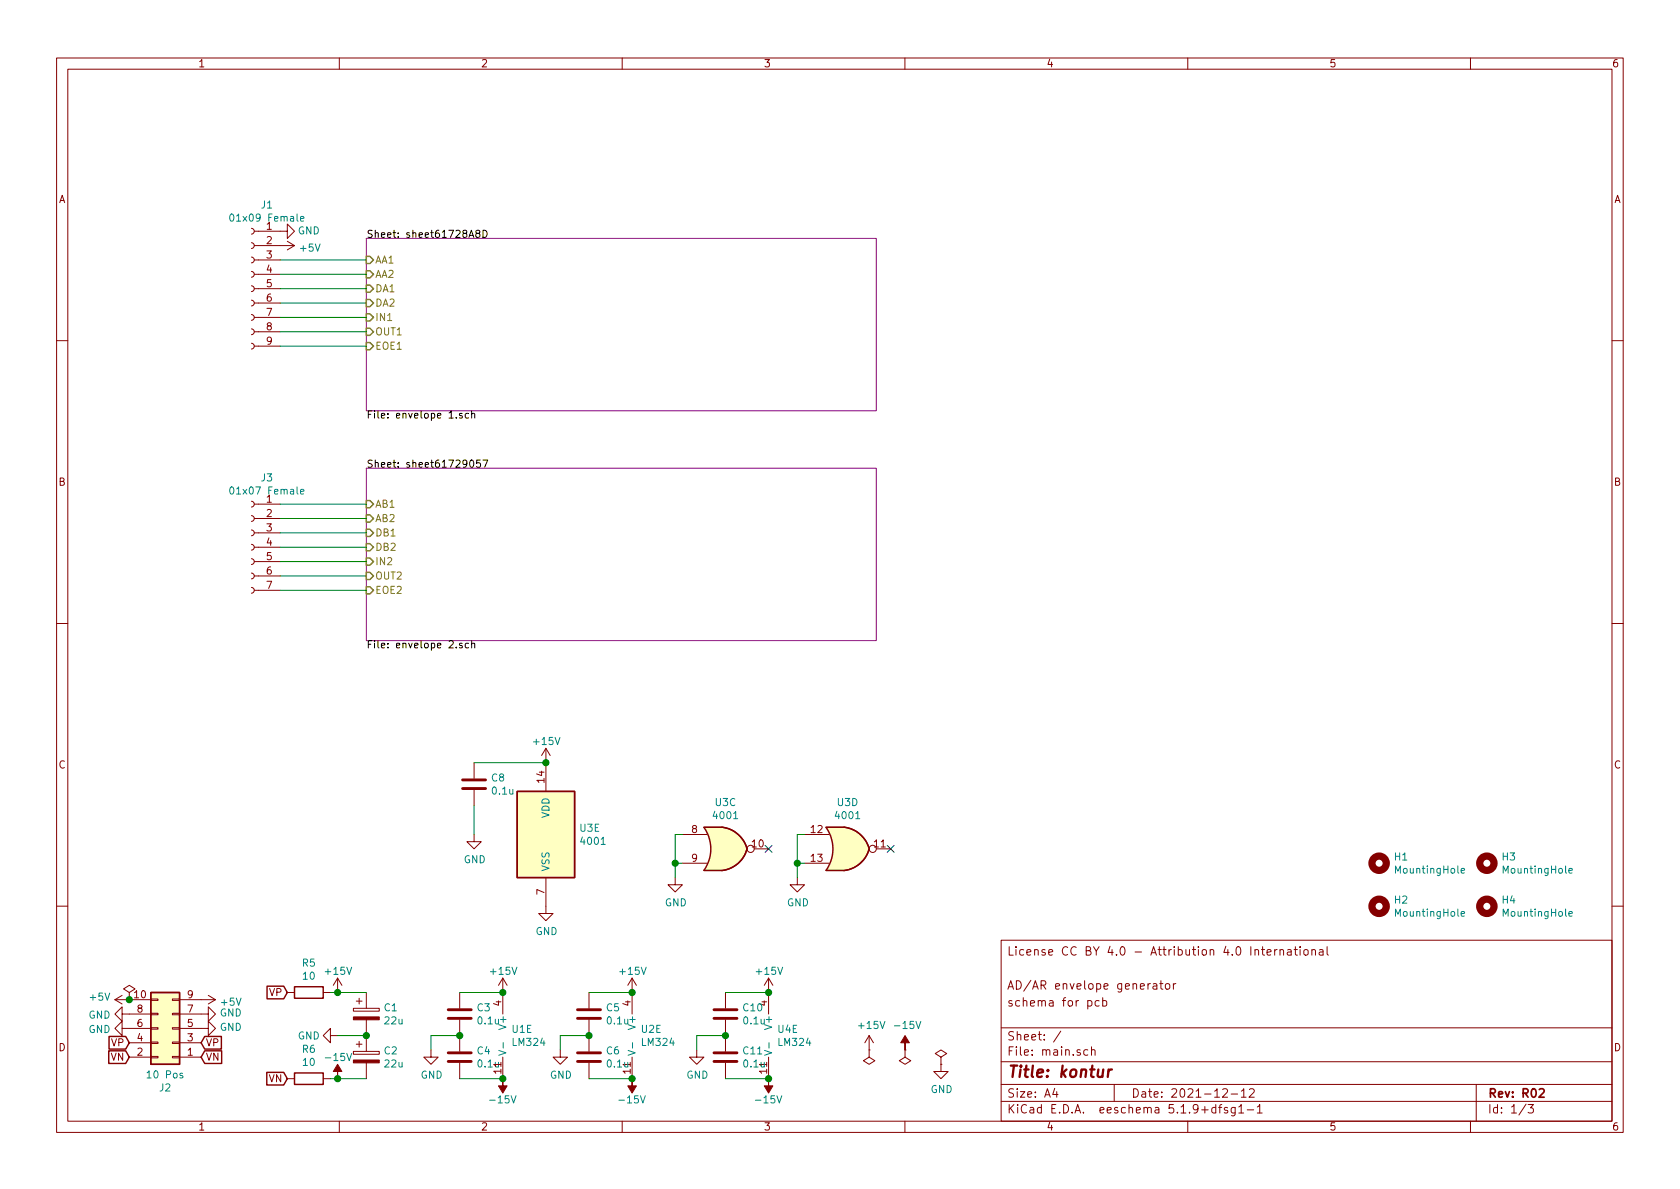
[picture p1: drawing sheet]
<svg xmlns="http://www.w3.org/2000/svg" width="297mm" height="210mm" viewBox="0 0 297 210" stroke-linecap="round" stroke-linejoin="round" font-family="sans-serif">
<g fill="none" stroke="#840000" stroke-width=".18">
<path d="M10 10.3h277v189.9h-277zM12 12.2h273v186.1h-273zM60 10.3v1.9M110 10.3v1.9M160 10.3v1.9M210 10.3v1.9M260 10.3v1.9M44.4 58.2l.4 .1 .2 .3-.2 .4-.4 .2M44.4 55.6l.4 .1 .2 .3-.2 .5-.4 .1M44.4 53.1l.4 .1 .2 .3-.2 .4-.4 .2M44.4 50.5l.4 .2 .2 .2-.2 .5-.4 .2M44.4 48l.4 .1 .2 .3-.2 .4-.4 .2"/>
<path d="M44.4 45.5l.4 .1 .2 .3-.2 .4-.4 .2M44.4 42.9l.4 .1 .2 .3-.2 .5-.4 .1M44.4 40.4l.4 .1 .2 .3-.2 .4-.4 .2M45 40.9h5.8v-1.3l1.3 1.3-1.3 1.3v-1.3M45 43.4h7.1M45 58.7h4.5M45 56.1h4.5M45 53.6h4.5M45 51h4.5M45 48.5h4.5M45 46h4.5M50.8 42.7l1.3 .7"/>
<path d="M52.1 43.4l-1.3 .8M10 60.2h2M44.4 60.7l.4 .1 .2 .3-.2 .4-.4 .2M45 61.2h4.5M285 60.2h2M44.4 98.8l.4 .1 .2 .3-.2 .4-.4 .2M44.4 96.3l.4 .1 .2 .3-.2 .4-.4 .2M44.4 93.7l.4 .1 .2 .3-.2 .5-.4 .1M44.4 91.2l.4 .1 .2 .3-.2 .4-.4 .2M44.4 88.6l.4 .2 .2 .2-.2 .5-.4 .2M45 99.3h4.5M45 96.8h4.5"/>
<path d="M45 94.2h4.5M45 91.7h4.5M45 89.1h4.5M10 110.3h2M44.4 103.9l.4 .1 .2 .3-.2 .4-.4 .2M44.4 101.3l.4 .2 .2 .2-.2 .5-.4 .2M45 104.4h4.5M45 101.8h4.5M285 110.3h2M83.8 134.9v2.8M83.8 139.7v2.8M96.5 132.3v7.6"/>
<path d="M96.5 132.3l-.7 1.3M96.5 132.3l.8 1.3M83.8 147.6v1.2h1.3l-1.3 1.3-1.3-1.3h1.3M96.5 155.2v6.3h1.3l-1.3 1.3-1.3-1.3h1.3M119.4 155.2v1.3h1.2l-1.2 1.2-1.3-1.2h1.3M120.6 147.6h4.4M120.6 152.6h4.4M133.3 150.1h2.6M141 155.2v1.3h1.2l-1.2 1.2-1.3-1.2h1.3M142.2 147.6h4.4M142.2 152.6h4.4M154.9 150.1h2.6"/>
<path d="M10 160.2h2M20.3 176.8h6.4M20.3 176.8l1.3 .7M21.6 179.3v-1.3l-1.3 1.3 1.3 1.3v-1.3h5.1M21.6 176l-1.3 .8M22.9 175.5l1-.6-1-.7-1.1 .7 1.1 .6v1.3M22.9 176.8h.1M26.7 176.7h1.2v.2h-1.2zM26.7 179.2h1.2v.2h-1.2zM30.5 176.7h1.2v.2h-1.2zM30.5 179.2h1.2v.2h-1.2zM31.7 179.3h5.1v-1.3l1.3 1.3-1.3 1.3v-1.3"/>
<path d="M31.7 176.8h6.4M36.8 176l1.3 .8M38.1 176.8l-1.3 .7M50.8 175.5h1.3M57.1 175.5h1.3M59.7 173l-.8 1.2M59.7 173v2.5M59.7 173l.8 1.2M62.5 178.3h4.6v.5h-4.6zM63 177h1M63.5 176.5v1M64.8 175.5v2.8"/>
<path d="M81.3 175.5v2.8M88.9 173l-.8 1.2M88.9 173v6.3M88.9 173l.8 1.2M104.1 175.5v2.8M111.8 173v6.3M111.8 173l-.8 1.2M111.8 173l.7 1.2M128.3 175.5v2.8M135.9 173v6.3M135.9 173l-.8 1.2M135.9 173l.8 1.2"/>
<path d="M177 166.3h108v32h-108zM192.3 177l.5-.1 .3 .3-.1 .6-.2 .1-.5-.1M194.3 177l-.4-.1-.3 .3 .1 .6 .2 .1 .4-.1M195 177l.4-.1 .3 .3-.1 .6-.2 .1-.4-.1M195 176.4v1.5M203.9 174h.6v.9M204.5 174.3l-.5 .1a.29 .29 0 0 0-.2 .2 .29 .29 0 0 0 .2 .3l.5-.1M205.1 173.9h.5M205.3 173.4v1.3l.3 .2M206.1 174.1l.2-.2 .5 .2v.7l-.2 .1-.5-.1zM207.5 173.9v1M207.9 173.9l-.4 .3"/>
<path d="M223 167.9h.6M223.2 167.4v1.3l.4 .2M224 168.4l.7-.1v-.3l-.5-.1-.2 .2 .1 .7h.6M225.4 167.9v1M225.8 167.9l-.4 .3M226.3 168l.2-.1 .4 .1v.9M226.3 167.9v1M227.7 168h.5l.1 .9M228.3 168.3h-.5l-.2 .2 .2 .4 .5-.1M228.8 167.9h.6M229 167.4v1.3l.4 .2M229.9 167.4v.2"/>
<path d="M229.9 167.9v1M230.6 168l.2-.1 .4 .1v.8l-.2 .1-.4-.1zM232 168l.2-.1 .3 .1 .1 .9M232 167.9v1M233.3 168h.6v.9M233.9 168.3h-.4l-.3 .2 .3 .4 .4-.1M234.6 167.4v1.3l.3 .2M285 160.2h2M21.6 181.9v-1.3l-1.3 1.3 1.3 1.2v-1.2h5.1M22.9 186.9h3.8M22.9 184.4h3.8M26.7 184.3h1.2v.2h-1.2z"/>
<path d="M26.7 186.8h1.2v.3h-1.2zM26.7 181.7h1.2v.3h-1.2zM30.5 184.3h1.2v.2h-1.2zM30.5 186.8h1.2v.3h-1.2zM30.5 181.7h1.2v.3h-1.2zM31.7 181.9h5.1v-1.3l1.3 1.3-1.3 1.2v-1.2M31.7 186.9h3.9M31.7 184.4h3.9M50.8 190.7h1.3M57.1 190.7h1.3M58.4 183.1v-1.2l-1.3 1.2 1.3 1.3v-1.3h1.3M60 198.3v1.9"/>
<path d="M62.5 185.9h4.6v.5h-4.6zM63 184.7h1M63.5 184.1v1.1M64.8 180.3v5.6M64.8 188v2.7M76.2 185.7v1.2h1.3l-1.3 1.3-1.3-1.3h1.3M81.3 180.3v5.6M81.3 188v2.7M88.9 186.9v3.8M99.1 185.7v1.2h1.2l-1.2 1.3-1.3-1.3h1.3M104.1 180.3v5.6M104.1 188v2.7"/>
<path d="M110 198.3v1.9M111.8 186.9v3.8M123.2 185.7v1.2h1.3l-1.3 1.3-1.3-1.3h1.3M128.3 180.3v5.6M128.3 188v2.7M135.9 186.9v3.8M153.7 185.7v1.2l1 .7-1 .6-1-.6 1-.7M153.7 185.7h.1M153.7 183.1l-.8 1.3M153.7 183.1v2.6M153.7 183.1l.7 1.3M160 198.3v1.9"/>
<path d="M160 185.7v1.2l1 .7-1 .6-1-.6 1-.7M160 185.7h.1M166.4 186.9l1-.6-1-.6-1 .6 1 .6v1.3M166.4 188.2h.1M166.4 188.2v1.3h1.2l-1.2 1.2-1.3-1.2h1.3M177 194.8h108M177 191.8h108M177 187.8h108M177 181.8h108M186.5 192.5l-.4 1h1M186.8 193v1M187.6 182.3l-1.3 2"/>
<path d="M192.3 185.7l-.4-.1-.3 .3 .1 .6 .2 .1 .4-.1M193 185.7l.2-.1 .3 .1 .1 .9M193 185.1v1.5M197 191.8v3M210 198.3v1.9M215 195.9l-.5-.1-.3 .3 .1 .6 .2 .1 .5-.1M215 195.3v1.5M215.5 195.8h.5M216 195.3l-.3 .2v1.3M216.2 192.7l.2-.2h.4l.2 .5-.9 1h.9M217 195.9l-.3-.1-.2 .2v.3l.5 .1v.3h-.5M217.7 193.5h1.1"/>
<path d="M218.4 195.8v1.2l-.3 .3h-.3M218.4 195.9l-.4-.1-.3 .3 .1 .6h.6M219 195.8l.5-.5v1.5M219 196.8h.9M219.5 193l.4-.5v1.5M219.5 194h.8M220.5 196.3h1.2M220.9 192.7l.2-.2h.4l.2 .2 .1 .3-1 1h1M222.3 195.8l.4-.5v1.5M222.3 196.8h.9M260 198.3v1.9M261 191.8v6.5"/>
<path d="M269.8 195.2l-1.2 2M270.2 195.3h.9l-.5 .6 .4 .1v.7l-.2 .1-.6-.1"/>
<circle cx="132.7" cy="150.1" r=".63"/>
<circle cx="154.3" cy="150.1" r=".63"/>
</g>
<path d="M272.2 192.7l.2-.2h.3l.3 .5-.9 1h.9" fill="none" stroke="#840000" stroke-width=".3"/>
<path d="M196 189.1l-.1 1.3M196.6 189.1a.55 .55 0 0 0-.6 .4" fill="none" stroke="#840000" stroke-width=".41"/>
<path d="M64.8 42.2h90.1v30.4h-90.1zM64.8 82.8h90.1v30.5h-90.1z" fill="none" stroke="#840084" stroke-width=".18"/>
<g fill="none" stroke="#000" stroke-width=".18">
<path d="M82.9 42l.4-1.3 .5 1.3M83 41.6h.6M84.4 41.3l-.2-.2v-.3l.4-.1 .3 .3-.1 .1-.5 .2-.2 .2 .1 .4 .2 .1 .3-.1 .2-.1v-.3l-.3-.2M85.4 40.7a.64 .64 0 0 1 .7 .6 .64 .64 0 0 1-.7 .7zM81.7 73.1h-.3l-.2 .2 .1 .2 .4 .1v.3h-.5M82.9 73.1h-.4l-.3 .2 .2 .6h.5M83.4 73.2l.2-.1h.3v.8M83.4 72.7v1.2M83.2 81.5l.1-.1a.67 .67 0 0 1 .5 .6 .67 .67 0 0 1-.5 .6l-.3-.5zM84.9 81.4h-.6v.6l.1-.2 .5 .1v.6l-.2 .1-.4-.1M85.4 81.4h.8l-.5 1.2M81.7 113.8l-.3-.1-.2 .2 .1 .2 .4 .1v.3h-.5"/>
<path d="M82.9 113.8l-.4-.1-.3 .3 .2 .5h.5M83.4 113.9l.2-.2 .3 .1v.8M83.4 113.3v1.3"/>
</g>
<g fill="none" stroke="#848400" stroke-width=".25">
<path d="M64.8 58h.6l.6 .7-.6 .6h-.6zM64.8 55.5h.6l.6 .6-.6 .7h-.6zM64.8 45.3h.6l.6 .7-.6 .6h-.6zM64.8 47.9h.6l.6 .6-.6 .6h-.6zM64.8 50.4h.6l.6 .6-.6 .7h-.6zM64.8 53h.6l.6 .6-.6 .6h-.6zM64.8 60.6h.6l.6 .6-.6 .6h-.6zM64.8 98.7h.6l.6 .6-.6 .6h-.6zM64.8 88.5h.6l.6 .6-.6 .7h-.6zM64.8 91.1h.6l.6 .6-.6 .6h-.6zM64.8 93.6h.6l.6 .6-.6 .7h-.6zM64.8 96.1h.6l.6 .7-.6 .6h-.6z"/>
<path d="M64.8 101.2h.6l.6 .6-.6 .7h-.6zM64.8 103.8h.6l.6 .6-.6 .6h-.6z"/>
</g>
<g fill="#840000" stroke="#840000" stroke-width=".18">
<path d="M88.9 190.7v1.3h.8l-.8 1.3-.8-1.3h.8z"/>
<path d="M111.8 190.7v1.3h.7l-.7 1.3-.8-1.3h.8z"/>
<path d="M135.9 190.7v1.3h.8l-.8 1.3-.8-1.3h.8z"/>
<path d="M62.5 187.4h4.6v.6h-4.6z"/>
<path d="M62.5 179.8h4.6v.5h-4.6z"/>
<path d="M160 183.1l.8 1.3h-.8v1.3v-1.3h-.7z"/>
<path d="M59.7 188.2l.8 1.3h-.8v1.2v-1.2h-.8z"/>
</g>
<g fill="none" stroke="#008484" stroke-width=".18">
<path d="M40.8 37.9l.1-.1a.67 .67 0 0 1 .5 .7 .67 .67 0 0 1-.5 .6 .83 .83 0 0 1-.1-1.2zM53.1 38.7l.6-.1v-.3h-.4l-.2 .1 .1 .7h.5M40.7 86.2l.2-.1a.67 .67 0 0 1 .5 .6 .67 .67 0 0 1-.5 .7l-.3-.5zM53.1 86.9l.6-.1v-.2l-.4-.1-.2 .2 .1 .6h.5M258.3 154l.7-.1-.1-.3h-.4l-.2 .1 .1 .7h.5M277.4 154l.6-.1v-.3h-.4l-.2 .1 .1 .7h.5M258.3 161.6l.7-.1-.1-.3h-.4l-.2 .2 .1 .6h.5M277.4 161.6l.6-.1v-.3h-.4l-.2 .2 .1 .6h.5M88.2 185.7l1.3 .5-1.3 .4M89 184.4v.9M111 185.7l1.3 .5-1.3 .4M111.8 184.4v.9"/>
<path d="M135.2 185.7l1.2 .5-1.2 .4M136 184.4v.9"/>
</g>
<g fill="none" stroke="#840000" stroke-width=".51">
<path d="M81.8 139.4h4.1M81.8 137.9h4.1M79.2 178.6h4.1M102.1 178.6h4.1M126.2 178.6h4.1M79.2 187.7h4.1M79.2 186.2h4.1M79.2 180.1h4.1M102.1 187.7h4.1M102.1 186.2h4.1M102.1 180.1h4.1M126.2 187.7h4.1"/>
<path d="M126.2 186.2h4.1M126.2 180.1h4.1"/>
</g>
<g fill="none" stroke="#840000" stroke-width="1.3">
<circle cx="243.8" cy="152.6" r="1.27"/>
<circle cx="262.9" cy="152.6" r="1.27"/>
<circle cx="243.8" cy="160.3" r="1.27"/>
<circle cx="262.9" cy="160.3" r="1.27"/>
</g>
<g fill="#ffffc2" stroke="#ffffc2" stroke-width=".18">
<path d="M91.4 139.9h10.2v15.3h-10.2z"/>
<path d="M127.6 146.3a5.2 5.2 0 0 1 4.5 3.8l-5 1.3z"/>
<path d="M127.1 148.8l5 1.3a5.2 5.2 0 0 1-4.5 3.8z"/>
<path d="M124.5 153.9h3.1z"/>
<path d="M124.5 146.3h3.1z"/>
<path d="M124.5 146.3h3.1v7.6h-3.1a6.7 6.7 0 0 0 0-7.6z"/>
<path d="M149.2 146.3a5.2 5.2 0 0 1 4.5 3.8l-5 1.3z"/>
<path d="M148.7 148.8l5 1.3a5.2 5.2 0 0 1-4.5 3.8z"/>
<path d="M146 153.9h3.2z"/>
<path d="M146 146.3h3.2z"/>
<path d="M146 146.3h3.2v7.6h-3.2a6.7 6.7 0 0 0 0-7.6z"/>
<path d="M26.7 175.5h5v12.7h-5z"/>
</g>
<g fill="none" stroke="#840000" stroke-width=".25">
<path d="M91.4 139.9h10.2v15.3h-10.2zM127.6 146.3a5.2 5.2 0 0 1 4.5 3.8M127.6 146.3h-3.1a6.6 6.6 0 0 1 0 7.6h3.1M132.1 150.1a5.2 5.2 0 0 1-4.5 3.8M146 153.9h3.2M146 146.3h3.2M146.1 146.3a6.6 6.6 0 0 1 0 7.6M149.2 146.3a5.2 5.2 0 0 1 4.5 3.8M153.7 150.1a5.2 5.2 0 0 1-4.5 3.8M26.7 175.5h5v12.7h-5zM47.2 174.4h3l.6 1.1-.6 1.1h-3zM52.1 174.5h5v2h-5z"/>
<path d="M19.2 185.8h3l.7 1.1-.7 1.2h-3zM19.3 183.3h2.9l.7 1.1-.7 1.1h-2.9zM36.2 183.3h2.9v2.2h-2.9l-.6-1.1zM36.2 185.8h3v2.3h-3l-.6-1.2zM47.2 189.6h3l.6 1.1-.6 1.2h-3zM52.1 189.7h5v2.1h-5z"/>
</g>
<g fill="none" stroke="#008400" stroke-width=".18">
<path d="M49.5 53.6h15.3M49.5 46h15.3M49.5 48.5h15.3M49.5 51h15.3M49.5 56.1h15.3M49.5 58.7h15.3M49.5 61.2h15.3M49.5 96.8h15.3M49.5 99.3h15.3M49.5 94.2h15.3M49.5 91.7h15.3M49.5 89.1h15.3"/>
<path d="M49.5 104.4h15.3M49.5 101.8h15.3M83.8 134.9h12.7M83.8 142.5v5.1M119.4 152.6h1.2M120.6 147.6h-1.2v7.6M141 152.6h1.2M142.2 147.6h-1.2v7.6M58.4 175.5h6.4M81.3 175.5h7.6M104.1 175.5h7.7M128.3 175.5h7.6"/>
<path d="M58.4 190.7h6.4M59.7 183.1h5.1M81.3 190.7h7.6M81.3 183.1h-5.1v2.6M104.1 190.7h7.7M104.1 183.1h-5v2.6M128.3 190.7h7.6M128.3 183.1h-5.1v2.6"/>
</g>
<g fill="#008400" stroke="#008400" stroke-width=".25">
<circle cx="135.9" cy="175.5" r=".51"/>
<circle cx="64.8" cy="183.1" r=".51"/>
<circle cx="135.9" cy="190.7" r=".51"/>
<circle cx="59.7" cy="175.5" r=".51"/>
<circle cx="22.9" cy="176.8" r=".51"/>
<circle cx="128.3" cy="183.1" r=".51"/>
<circle cx="119.4" cy="152.6" r=".51"/>
<circle cx="59.7" cy="190.7" r=".51"/>
<circle cx="141" cy="152.6" r=".51"/>
<circle cx="96.5" cy="134.9" r=".51"/>
<circle cx="88.9" cy="175.5" r=".51"/>
<circle cx="88.9" cy="190.7" r=".51"/>
<circle cx="81.3" cy="183.1" r=".51"/>
<circle cx="104.1" cy="183.1" r=".51"/>
<circle cx="111.8" cy="175.5" r=".51"/>
<circle cx="111.8" cy="190.7" r=".51"/>
</g>
<path d="M135.3 149.5l1.2 1.2M136.5 149.5l-1.2 1.2M156.9 149.5l1.2 1.2M158.1 149.5l-1.2 1.2" fill="none" stroke="#000084" stroke-width=".18"/>
<text font-size="2.8" fill="#840000" x="178" y="190.5">Title: kontur</text>
<g font-size="2.1" fill="#840000">
<text x="178" y="169">License CC BY 4.0 - Attribution 4.0 International</text>
<text x="178" y="178">schema for pcb</text>
<text x="178" y="175">AD/AR envelope generator</text>
<text x="178" y="184">Sheet: /</text>
<text x="178" y="186.7">File: main.sch</text>
<text x="178" y="196.9">KiCad E.D.A. eeschema 5.1.9+dfsg1-1</text>
<text x="178" y="194.1">Size: A4</text>
<text x="200" y="194.1">Date: 2021-12-12</text>
<text x="263" y="194.1">Rev: R02</text>
<text x="263" y="196.9">Id: 1/3</text>
</g>
<g font-size="1.8" fill="#840000">
<text x="35" y="11.9">1</text>
<text x="85" y="11.9">2</text>
<text x="135" y="11.9">3</text>
<text x="185" y="11.9">4</text>
<text x="235" y="11.9">5</text>
<text x="285" y="11.9">6</text>
<text x="10.4" y="35.9">A</text>
<text x="285.4" y="35.9">A</text>
<text x="47.1" y="40.6">1</text>
<text x="47.1" y="43.2">2</text>
<text x="47.1" y="45.7">3</text>
<text x="47.1" y="48.3">4</text>
<text x="47.1" y="50.8">5</text>
<text x="47.1" y="53.3">6</text>
<text x="47.1" y="55.9">7</text>
<text x="47.1" y="58.4">8</text>
<text x="47.1" y="61">9</text>
<text x="10.4" y="85.9">B</text>
<text x="47.1" y="88.9">1</text>
<text x="285.4" y="85.9">B</text>
<text x="47.1" y="91.4">2</text>
<text x="47.1" y="94">3</text>
<text x="47.1" y="96.5">4</text>
<text x="47.1" y="99.1">5</text>
<text x="47.1" y="101.6">6</text>
<text x="47.1" y="104.1">7</text>
<text x="10.4" y="135.9">C</text>
<text x="285.4" y="135.9">C</text>
<text x="96.3" y="138.4" transform="rotate(-90 96.3 138.4)">14</text>
<text x="122.3" y="147.3">8</text>
<text x="133" y="149.9">10</text>
<text x="143.4" y="147.3">12</text>
<text x="154.6" y="149.9">11</text>
<text x="122.3" y="152.4">9</text>
<text x="143.4" y="152.4">13</text>
<text x="96.3" y="158.2" transform="rotate(-90 96.3 158.2)">7</text>
<text x="23.8" y="176.5">10</text>
<text x="24.3" y="179.1">8</text>
<text x="33.2" y="179.1">7</text>
<text x="33.2" y="176.5">9</text>
<text x="47.7" y="176.1">VP</text>
<text x="88.6" y="177.9" transform="rotate(-90 88.6 177.9)">4</text>
<text x="111.5" y="177.9" transform="rotate(-90 111.5 177.9)">4</text>
<text x="135.6" y="177.9" transform="rotate(-90 135.6 177.9)">4</text>
<text x="10.4" y="185.9">D</text>
<text x="19.7" y="185">VP</text>
<text x="24.3" y="184.1">4</text>
<text x="24.3" y="181.6">6</text>
<text x="33.2" y="184.1">3</text>
<text x="33.2" y="181.6">5</text>
<text x="36.3" y="185">VP</text>
<text x="285.4" y="185.9">D</text>
<text x="19.6" y="187.6">VN</text>
<text x="24.3" y="186.7">2</text>
<text x="33.2" y="186.7">1</text>
<text x="36.3" y="187.6">VN</text>
<text x="47.5" y="191.4">VN</text>
<text x="88.6" y="189.8" transform="rotate(-90 88.6 189.8)">11</text>
<text x="35" y="199.9">1</text>
<text x="85" y="199.9">2</text>
<text x="135" y="199.9">3</text>
<text x="185" y="199.9">4</text>
<text x="235" y="199.9">5</text>
<text x="285" y="199.9">6</text>
</g>
<g font-size="1.8" fill="#008484">
<text x="41.5" y="39.2">01x09 Female</text>
<text x="46.2" y="36.9">J1</text>
<text x="52.7" y="41.4">GND</text>
<text x="53.2" y="44.5">+5V</text>
<text x="41.5" y="87.4">01x07 Female</text>
<text x="46.2" y="85.1">J3</text>
<text x="94.5" y="131.7">+15V</text>
<text x="86.9" y="138.2">C8</text>
<text x="87.1" y="140.5">0.1u</text>
<text x="126.5" y="142.5">U3C</text>
<text x="148.1" y="142.5">U3D</text>
<text x="97.2" y="144.7" transform="rotate(-90 97.2 144.7)">VDD</text>
<text x="102.6" y="147.1">U3E</text>
<text x="102.9" y="149.4">4001</text>
<text x="126.3" y="144.9">4001</text>
<text x="147.9" y="144.9">4001</text>
<text x="82" y="152.6">GND</text>
<text x="97.2" y="154.2" transform="rotate(-90 97.2 154.2)">VSS</text>
<text x="246.6" y="152.2">H1</text>
<text x="246.9" y="154.5">MountingHole</text>
<text x="265.7" y="152.2">H3</text>
<text x="266" y="154.5">MountingHole</text>
<text x="117.6" y="160.3">GND</text>
<text x="139.1" y="160.3">GND</text>
<text x="246.6" y="159.8">H2</text>
<text x="265.7" y="159.8">H4</text>
<text x="94.7" y="165.3">GND</text>
<text x="246.9" y="162.1">MountingHole</text>
<text x="266" y="162.1">MountingHole</text>
<text x="53.5" y="170.9">R5</text>
<text x="53.6" y="173.2">10</text>
<text x="57.7" y="172.4">+15V</text>
<text x="86.9" y="172.4">+15V</text>
<text x="109.8" y="172.4">+15V</text>
<text x="133.9" y="172.4">+15V</text>
<text x="16" y="177">+5V</text>
<text x="38.9" y="179.8">GND</text>
<text x="39.2" y="177.8">+5V</text>
<text x="68" y="178.8">C1</text>
<text x="84.4" y="178.8">C3</text>
<text x="107.3" y="178.8">C5</text>
<text x="131.5" y="178.8">C10</text>
<text x="15.6" y="182.7">GND</text>
<text x="15.6" y="180.1">GND</text>
<text x="38.9" y="182.3">GND</text>
<text x="52.7" y="183.8">GND</text>
<text x="68.1" y="181.1">22u</text>
<text x="84.6" y="181.1">0.1u</text>
<text x="89.5" y="181.7" transform="rotate(-90 89.5 181.7)">V+</text>
<text x="90.6" y="182.6">U1E</text>
<text x="90.8" y="185">LM324</text>
<text x="107.5" y="181.1">0.1u</text>
<text x="112.4" y="181.7" transform="rotate(-90 112.4 181.7)">V+</text>
<text x="113.4" y="182.6">U2E</text>
<text x="113.6" y="185">LM324</text>
<text x="131.6" y="181.1">0.1u</text>
<text x="136.5" y="181.7" transform="rotate(-90 136.5 181.7)">V+</text>
<text x="137.6" y="182.6">U4E</text>
<text x="137.7" y="185">LM324</text>
<text x="152" y="182">+15V</text>
<text x="158.5" y="182">-15V</text>
<text x="26.3" y="190.7">10 Pos</text>
<text x="53.5" y="186.2">R6</text>
<text x="53.6" y="188.5">10</text>
<text x="57.9" y="187.6">-15V</text>
<text x="68" y="186.5">C2</text>
<text x="68.1" y="188.8">22u</text>
<text x="74.4" y="190.7">GND</text>
<text x="84.4" y="186.5">C4</text>
<text x="84.6" y="188.8">0.1u</text>
<text x="97.2" y="190.7">GND</text>
<text x="107.3" y="186.5">C6</text>
<text x="107.5" y="188.8">0.1u</text>
<text x="111.5" y="189.8" transform="rotate(-90 111.5 189.8)">11</text>
<text x="121.4" y="190.7">GND</text>
<text x="131.5" y="186.5">C11</text>
<text x="131.6" y="188.8">0.1u</text>
<text x="135.6" y="189.8" transform="rotate(-90 135.6 189.8)">11</text>
<text x="28.2" y="193">J2</text>
<text x="87" y="195.1">-15V</text>
<text x="109.8" y="195.1">-15V</text>
<text x="134" y="195.1">-15V</text>
<text x="164.5" y="193.3">GND</text>
</g>
<g font-size="1.8">
<text x="64.8" y="42.1">Sheet: sheet61728A8D</text>
<text x="64.8" y="74">File: envelope 1.sch</text>
<text x="64.8" y="82.7">Sheet: sheet61729057</text>
<text x="64.8" y="114.6">File: envelope 2.sch</text>
</g>
<g font-size="1.8" fill="#848400">
<text x="66.3" y="46.6">AA1</text>
<text x="66.3" y="49.1">AA2</text>
<text x="66.3" y="51.7">DA1</text>
<text x="66.3" y="59.3">OUT1</text>
<text x="66.3" y="56.8">IN1</text>
<text x="66.3" y="54.2">DA2</text>
<text x="66.3" y="61.8">EOE1</text>
<text x="66.3" y="89.8">AB1</text>
<text x="66.3" y="92.3">AB2</text>
<text x="66.3" y="94.9">DB1</text>
<text x="66.3" y="99.9">IN2</text>
<text x="66.3" y="97.4">DB2</text>
<text x="66.3" y="102.5">OUT2</text>
<text x="66.3" y="105">EOE2</text>
</g>
</svg>
